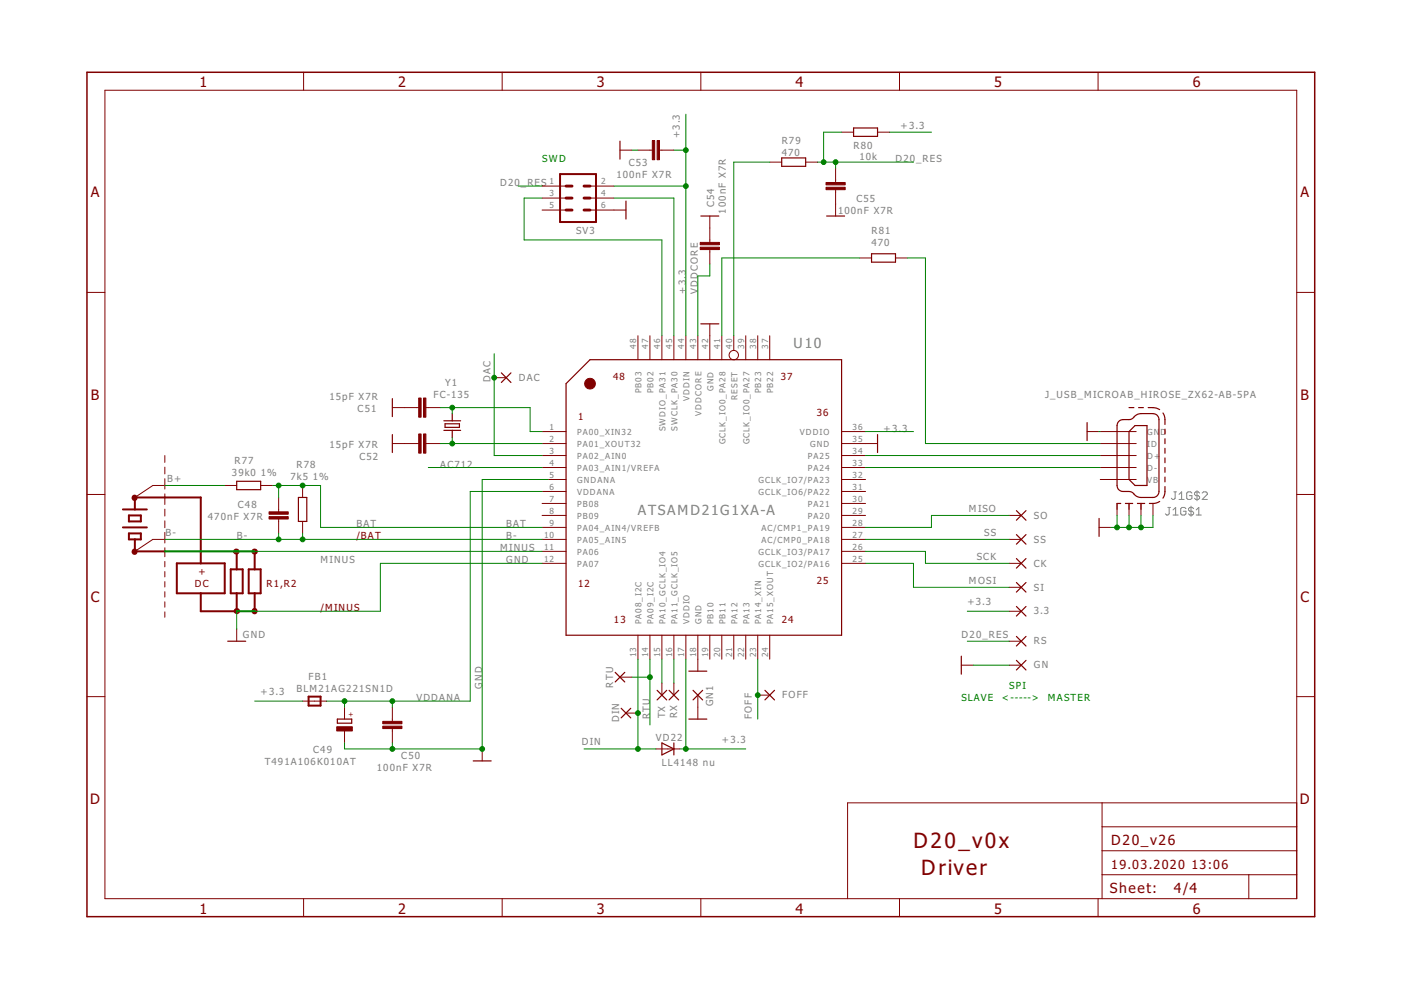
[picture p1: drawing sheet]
<svg xmlns="http://www.w3.org/2000/svg" width="297mm" height="210mm" viewBox="0 0 297 210" stroke-linecap="round" stroke-linejoin="round" font-family="sans-serif">
<g fill="none" stroke="#808080" stroke-width=".21">
<path d="M247.6 107.6h.6M247.9 107.6v1.3l-.3 .3h-.2l-.3-.3M248.7 109.2h1.1M248.7 108.1l.6-.5v1.6M248.9 104.3h.5M249.2 104.3v1.3l-.3 .3h-.3l-.3-.3M250 105.9h1.1M250 104.8l.5-.5v1.6M251.4 107.8l-.2-.2h-.6l-.3 .2v1.1l.3 .3h.6l.2-.3v-.5h-.5M252.5 107.3v2.2M252.7 104.5l-.3-.2h-.5l-.3 .2v1.1l.3 .3h.5l.3-.3v-.5h-.5M253.1 107.8l-.3-.2h-.5l-.3 .2v.3l.3 .3h.5l.3 .3v.2l-.3 .3h-.5l-.3-.3"/>
<path d="M253.6 109.2h1.1M253.6 108.1l.6-.5v1.6M253.8 104v2.2M254.3 104.5l-.2-.2h-.6l-.2 .2v.3l.2 .3h.6l.2 .3v.2l-.2 .3h-.6l-.2-.3M254.9 104.5l.3-.2h.5l.3 .2v.3l-1.1 1.1h1.1"/>
</g>
<g fill="none" stroke="#800000" stroke-width=".42">
<path d="M118.7 36.9h7.7v10.2h-7.7zM26.1 108h5M26.1 111.8h5M27.3 109.3h2.6v1.3h-2.6zM27.3 113.1h2.6v1.3h-2.6zM28.6 108v-2.5h14v13.9M28.6 114.4v2.5h6.3M37.5 119.4h10.1v6.4h-10.1zM50.2 116.9v3.8M54 116.9v3.8M42.6 125.8v3.8h7.6v-3.8M48.9 120.7h2.6v5.1h-2.6z"/>
<path d="M52.7 120.7h2.6v5.1h-2.6zM54 125.8v3.8M65.4 147.7h2.6v1.9h-2.6z"/>
</g>
<g fill="none" stroke="#800000" stroke-width=".21">
<path d="M22.2 19.1h252.7v171.4h-252.7zM64.4 15.3v3.8M106.5 15.3v3.8M148.6 15.3v3.8M190.7 15.3v3.8M232.8 15.3v3.8M114.9 39.5h5.1M125.1 39.5h5.1M131.4 31.8h2.6M135.3 31.8h3M139.8 31.8h3.1M163.2 34.4h2.5"/>
<path d="M170.8 34.4h2.6M177.2 35.6v3.1M178.4 28h2.6M186.1 28h2.5M114.9 42h5.1M114.9 44.5h5.1M125.1 42h5.1M125.1 44.5h7.6M150.5 45.8v5.6M150.5 52.9v3.1M177.2 40.2v5.6M182.2 54.7h2.6"/>
<path d="M189.9 54.7h2.5M18.4 62h3.8M135.3 71.2v5.1M137.8 71.2v5.1M140.3 71.2v5.1M142.9 71.2v5.1M145.4 71.2v5.1M148 71.2v5.1M150.5 68.7v7.6M153 71.2v5.1M155.6 71.2v3.1M158.1 71.2v5.1"/>
<path d="M160.7 71.2v5.1M163.2 71.2v5.1M274.9 62h3.8M34.9 96.6v1.4M34.9 99v1.5M83.2 86.4h5.6M83.2 94h5.6M90.3 86.4h3M90.3 94h3M104.8 80.1h2.5M114.9 94h5.1M114.9 91.5h5.1"/>
<path d="M114.9 96.6h5.1M114.9 99.1h5.1M178.4 94h7.7M178.4 91.5h5.1M178.4 96.6h5.1M178.4 99.1h5.1M230.5 91.5h2.5M233.3 94h7.6M233.3 91.5h7.6M233.3 96.6h7.6M233.3 99.1h7.6M18.4 104.8h3.8"/>
<path d="M34.9 101.5v2.2M34.9 104.7v2.3M34.9 107.9v1.5M34.9 110.4v1.5M34.9 112.9v2.2M34.9 116.1v1.9M34.9 119v1.2M34.9 102.9h-2.5l-3.8 2.6M34.9 114.4h-2.5l-3.8 2.5M47.6 102.9h2.6M55.3 102.9h2.5M59.1 105.5v3"/>
<path d="M59.1 110v3.1M64.2 102.9v2.6M64.2 110.6v2.5M114.9 114.4h5.1M114.9 109.3h5.1M114.9 119.4h5.1M114.9 111.8h5.1M114.9 116.9h5.1M114.9 104.2h5.1M114.9 101.7h5.1M114.9 106.7h5.1M178.4 114.4h5.1"/>
<path d="M178.4 109.3h5.1M178.4 119.4h5.1M178.4 111.8h5.1M178.4 116.9h5.1M178.4 104.2h5.1M178.4 101.7h5.1M178.4 106.7h5.1M214 114.4h2.5M214 109.3h2.5M214 119.4h2.5M233 111.8h2.6M233.3 101.7h7.6"/>
<path d="M236.8 106.7v2.6M239.4 106.7v2.6M241.9 106.7v2.6M244.5 106.7v2.6M274.9 104.8h3.8M34.9 121.2v1.1M34.9 123.3v1.2M34.9 125.5v1.1M34.9 127.6v1.1M34.9 129.7v1.2M50.2 133.4v2.6M135.3 134.7v5.1"/>
<path d="M137.8 134.7v5.1M140.3 134.7v5.1M142.9 134.7v5.1M145.4 134.7v5.1M148 134.7v7.6M150.5 134.7v5.1M153 134.7v5.1M155.6 134.7v5.1M158.1 134.7v5.1M160.7 134.7v5.1M163.2 134.7v5.1M214 124.5h2.5"/>
<path d="M214 129.6h2.5M214 136h2.5M18.4 147.7h3.8M64.2 148.7h5M73 149.9v2.6M73 155v2.5M83.2 149.9v3.1M83.2 154.5v3M102.2 158.8v2.5M131.4 143.6h2.6M132.7 151.2h2.6M139.1 158.8h5"/>
<path d="M140.3 144.8v2.6M142.9 144.8v2.6M148 147.4v5.1M160.7 147.4h2.5M203.8 141h2.6M214 141h2.5M274.9 147.7h3.8M233.7 170.2v20.3M233.7 175.3h41.2M274.9 170.2h-95.2v20.3M64.4 190.5v3.9M106.5 190.5v3.9"/>
<path d="M148.6 190.5v3.9M190.7 190.5v3.9M232.8 190.5v3.9M233.7 185.5h41.2M233.7 180.4h41.2M264.8 185.5v5"/>
<circle cx="155.6" cy="75.3" r=".99"/>
</g>
<path d="M28.5 105.5v.1M28.5 116.9v.1M50.1 116.9h.1M53.9 116.9h.1M50.2 129.6h.1M54 129.5v.1" fill="none" stroke="#800000" stroke-width="1.3"/>
<path d="M18.4 15.3h260.3v179.1h-260.3z" fill="none" stroke="#800000" stroke-width=".32"/>
<g fill="none" stroke="#800000" stroke-width=".25">
<path d="M131.4 29.9v3.8M165.7 33.5h5.1v1.8h-5.1zM181 27.1h5.1v1.8h-5.1zM132.7 42.6v3.8M148.6 45.8h3.8M175.3 45.8h3.8M184.8 53.8h5.1v1.8h-5.1zM106.3 79.1l2 2M108.3 79.1l-2 2M148.6 68.7h3.8M83.2 84.5v3.8M83.2 92.1v3.8"/>
<path d="M94.1 91.2h3.6M94.1 89.2h3.6M94.4 89.9h3v.7h-3zM95.9 87.7v1.5M95.9 91.2v1.6M120 81.3l5.1-5h53.3v58.4h-58.4zM186.1 92.1v3.8M230.5 89.6v3.8M237.1 89.5l.2-.3a2.64 2.64 0 0 1 2.1-.2l.5-.2 1.3-1 .7-.1 3.1 .1 .6 .6 .1 .6v15.5l-.4 .7-.8 .3h-2.9l-.7-.3-.7-.7a2.59 2.59 0 0 0-2.1-.3l-.5-.1-.5-.4-.3-.8v-12.7zM239.4 91.5l1.2-1.3h2.6v12.7h-2.6l-1.2-1.2zM239.4 86.4h1M241.4 86.4h1"/>
<path d="M243.4 86.4l1.4 .1 1.1 .3M246.6 87.6l.4 1v1.4M247 91v1M247 93v1.1M247 95.1v1M247 97.1v1M247 99.1v1M50.2 102h5.1v1.8h-5.1zM63.3 105.5h1.7v5.1h-1.7zM215.5 113.3l2 2.1M215.5 108.3l2 2M215.5 118.4l2 2.1"/>
<path d="M217.5 113.3l-2 2.1M217.5 108.3l-2 2M217.5 118.4l-2 2.1M233 109.9v3.8M236.8 106.7h.8M238.6 106.7h1.6M241.2 106.7h1.5M245.9 106.3l-1.1 .4h-1.1M247 103.2v1.4l-.4 1M247 101.2v1M48.3 136h3.8M203.8 139.1v3.8"/>
<path d="M215.5 123.5l2 2M215.5 128.6l2 2M215.5 134.9l2 2.1M217.5 123.5l-2 2M217.5 128.6l-2 2M217.5 134.9l-2 2.1M71.5 152.5h3.1v.8h-3.1zM130.4 142.6l2.1 2M131.7 150.2l2 2M132.5 142.6l-2.1 2M133.7 150.2l-2 2M139.3 146.4l2.1 2"/>
<path d="M140.3 157.5l2.6 1.3-2.6 1.3zM141.4 146.4l-2.1 2M141.9 146.4l2 2M142.9 157.5v2.6M143.9 146.4l-2 2M146 152.5h3.9M146 142.3h3.9M146.9 146.4l2.1 2M149 146.4l-2.1 2M162.2 146.4l2 2M164.2 146.4l-2 2M215.5 140l2 2"/>
<path d="M217.5 140l-2 2M100.3 161.3h3.8"/>
</g>
<g fill="#800000" stroke="#800000" stroke-width=".21">
<path d="M175.1 38.7h4.1v.5h-4.1z"/>
<path d="M175.1 39.7h4.1v.5h-4.1z"/>
<path d="M148.5 52.4h4v.5h-4z"/>
<path d="M148.5 51.4h4v.5h-4z"/>
<path d="M138.3 29.8h.5v4.1h-.5z"/>
<path d="M139.3 29.8h.5v4.1h-.5z"/>
<path d="M81.2 154h4v.5h-4z"/>
<path d="M81.2 153h4v.5h-4z"/>
<path d="M71.4 154.1h3.3v.9h-3.3z"/>
<path d="M88.8 84.4h.5v4.1h-.5z"/>
<path d="M89.8 84.4h.5v4.1h-.5z"/>
<path d="M88.8 92h.5v4.1h-.5z"/>
<path d="M89.8 92h.5v4.1h-.5z"/>
<path d="M57 109.5h4.1v.5h-4.1z"/>
<path d="M57 108.5h4.1v.5h-4.1z"/>
</g>
<path d="M120 39.5h1.3M123.8 39.5h1.3M120 44.5h1.3M120 42h1.3M123.8 44.5h1.3M123.8 42h1.3" fill="none" stroke="#800000" stroke-width=".61"/>
<circle cx="125.1" cy="81.3" r="1.15" fill="#800000" stroke="#800000" stroke-width=".21"/>
<g fill="none" stroke="#008000" stroke-width=".21">
<path d="M109.9 39.5h5M130.2 39.5h15.2M134 31.8h1.3M142.9 31.8h2.5M145.4 24.2v47M163.2 34.4h-7.6v36.8M173.4 34.4h20.3M177.2 34.4v1.2M178.4 28h-3.8v6.4M188.6 28h8.9M114.9 42h-3.8v8.9h29.2v20.3M130.2 42h12.7v29.2"/>
<path d="M150.5 56v2.5h-2.5v12.7M182.2 54.7h-29.2v16.5M192.4 54.7h3.8v39.3h37.1M104.8 75v21.6h10.1M90.8 99.1h24.1M93.3 86.4h19.1v5.1h2.5M93.3 94h21.6M95.9 86.4v1.3M95.9 92.8v1.2M183.5 91.5h10.2M183.5 99.1h49.8M183.5 96.6h49.8"/>
<path d="M233 91.5h.3M34.9 116.9h80M34.9 102.9h12.7M34.9 114.4h80M57.8 102.9h10.2v8.9h46.9M59.1 102.9v2.6M59.1 113.1v1.3M64.2 113.1v1.3M114.9 119.4h-34.3v10.2h-30.4v3.8M114.9 104.2h-15.2v44.5h-30.5M116.2 101.7h-14v57.1h-29.2v-1.3M183.5 119.4h10.2v5.1h20.3"/>
<path d="M183.5 116.9h12.7v2.5h17.8M183.5 114.4h30.5M214 109.3h-16.5v2.5h-14M236.8 109.3v2.5M239.4 109.3v2.5M241.9 109.3v2.5M244.5 109.3v2.5h-8.9M135.3 139.8v19M137.8 139.8v13.9M140.3 139.8v5M142.9 139.8v5M145.4 139.8v19"/>
<path d="M160.7 139.8v12.7M205.1 129.6h8.9M205.1 136h8.9M54 148.7h10.2M73 148.7v1.2M83.2 148.7v1.2M83.2 157.5v1.3M123.8 158.8h15.3M134 143.6h3.8M144.1 158.8h14M206.4 141h7.6"/>
</g>
<g fill="#008000" stroke="#008000" stroke-width=".21">
<circle cx="241.9" cy="111.8" r=".51"/>
<circle cx="239.4" cy="111.8" r=".51"/>
<circle cx="236.8" cy="111.8" r=".51"/>
<circle cx="83.2" cy="158.8" r=".51"/>
<circle cx="102.2" cy="158.8" r=".51"/>
<circle cx="59.1" cy="102.9" r=".51"/>
<circle cx="64.2" cy="102.9" r=".51"/>
<circle cx="135.3" cy="158.8" r=".51"/>
<circle cx="135.3" cy="151.2" r=".51"/>
<circle cx="145.4" cy="39.5" r=".51"/>
<circle cx="145.4" cy="31.8" r=".51"/>
<circle cx="145.4" cy="158.8" r=".51"/>
<circle cx="83.2" cy="148.7" r=".51"/>
<circle cx="73" cy="148.7" r=".51"/>
<circle cx="177.2" cy="34.4" r=".51"/>
<circle cx="174.6" cy="34.4" r=".51"/>
<circle cx="104.8" cy="80.1" r=".51"/>
<circle cx="59.1" cy="114.4" r=".51"/>
<circle cx="64.2" cy="114.4" r=".51"/>
<circle cx="160.7" cy="147.4" r=".51"/>
<circle cx="95.9" cy="94" r=".51"/>
<circle cx="95.9" cy="86.4" r=".51"/>
<circle cx="137.8" cy="143.6" r=".51"/>
</g>
<path d="M34.9 116.9h19.1M50.2 129.6h3.8" fill="none" stroke="#008000" stroke-width=".42"/>
<g font-size="5.4" fill="#800000">
<text x="193.7" y="179.7">D20_v0x</text>
<text x="195.3" y="185.5">Driver</text>
</g>
<g font-size="3.7" fill="#800000">
<text x="42.3" y="18.5">1</text>
<text x="84.4" y="18.5">2</text>
<text x="126.5" y="18.5">3</text>
<text x="168.7" y="18.5">4</text>
<text x="210.8" y="18.5">5</text>
<text x="252.9" y="18.5">6</text>
<text x="19.2" y="41.9">A</text>
<text x="275.7" y="41.9">A</text>
<text x="19.3" y="84.7">B</text>
<text x="275.8" y="84.7">B</text>
<text x="19.2" y="127.6">C</text>
<text x="275.7" y="127.6">C</text>
<text x="19.1" y="170.4">D</text>
<text x="275.6" y="170.4">D</text>
<text x="42.3" y="193.7">1</text>
<text x="84.4" y="193.7">2</text>
<text x="126.5" y="193.7">3</text>
<text x="168.7" y="193.7">4</text>
<text x="210.8" y="193.7">5</text>
<text x="252.9" y="193.7">6</text>
</g>
<g font-size="3.6" fill="#808080">
<text x="168.3" y="73.7">U10</text>
<text x="135.3" y="109.3">ATSAMD21G1XA-A</text>
</g>
<g font-size="3.6" fill="#800000">
<text x="235.6" y="179.1">D20_v26</text>
<text x="235.3" y="189.4">Sheet:</text>
<text x="248.9" y="189.3">4/4</text>
</g>
<g font-size="3.2" fill="#800000">
<text x="235.6" y="184.2">19.03.2020</text>
<text x="252.6" y="184.2">13:06</text>
</g>
<g font-size="2.5" fill="#808080">
<text x="144.1" y="29.3" transform="rotate(-90 144.1 29.3)">+3.3</text>
<text x="190.9" y="27.3">+3.3</text>
<text x="133.3" y="35.3">C53</text>
<text x="165.7" y="33.1">470</text>
<text x="165.7" y="30.6">R79</text>
<text x="181" y="31.6">R80</text>
<text x="182.2" y="33.9">10k</text>
<text x="189.9" y="34.4">D20_RES</text>
<text x="106.1" y="39.5">D20_RES</text>
<text x="130.7" y="37.8">100nF X7R</text>
<text x="151.4" y="43.9" transform="rotate(-90 151.4 43.9)">C54</text>
<text x="153.9" y="45.3" transform="rotate(-90 153.9 45.3)">100nF X7R</text>
<text x="177.7" y="45.4">100nF X7R</text>
<text x="181.6" y="42.9">C55</text>
<text x="122.1" y="49.6">SV3</text>
<text x="184.8" y="52.1">470</text>
<text x="184.8" y="49.6">R81</text>
<text x="145.4" y="62.3" transform="rotate(-90 145.4 62.3)">+3.3</text>
<text x="148" y="62.3" transform="rotate(-90 148 62.3)">VDDCORE</text>
<text x="94.4" y="81.9">Y1</text>
<text x="104" y="81" transform="rotate(-90 104 81)">DAC</text>
<text x="110" y="80.8">DAC</text>
<text x="69.9" y="84.8">15pF X7R</text>
<text x="75.8" y="87.3">C51</text>
<text x="91.9" y="84.4">FC-135</text>
<text x="221.6" y="84.4">J_USB_MICROAB_HIROSE_ZX62-AB-5PA</text>
<text x="69.9" y="94.9">15pF X7R</text>
<text x="187.3" y="91.5">+3.3</text>
<text x="49.2" y="100.9">39k0</text>
<text x="49.7" y="98.4">R77</text>
<text x="55.3" y="100.9">1%</text>
<text x="61.6" y="101.7">7k5</text>
<text x="62.9" y="99.1">R78</text>
<text x="66.3" y="101.7">1%</text>
<text x="76.2" y="97.5">C52</text>
<text x="93.4" y="99.1">AC712</text>
<text x="35.5" y="102.2">B+</text>
<text x="50.4" y="107.6">C48</text>
<text x="35.1" y="113.6">B-</text>
<text x="44.1" y="110.2">470nF X7R</text>
<text x="75.6" y="111.8">BAT</text>
<text x="107.3" y="111.8">BAT</text>
<text x="205.4" y="108.5">MISO</text>
<text x="208.6" y="113.6">SS</text>
<text x="219.2" y="110">SO</text>
<text x="50.2" y="114.4">B-</text>
<text x="68" y="119.4">MINUS</text>
<text x="106.1" y="116.9">MINUS</text>
<text x="107.3" y="119.4">GND</text>
<text x="107.3" y="114.4">B-</text>
<text x="207.1" y="118.7">SCK</text>
<text x="219.2" y="115">SS</text>
<text x="205.4" y="123.8">MOSI</text>
<text x="219.2" y="125.2">SI</text>
<text x="219.2" y="120.1">CK</text>
<text x="205.1" y="128.3">+3.3</text>
<text x="219.2" y="130.3">3.3</text>
<text x="51.5" y="135.2">GND</text>
<text x="203.9" y="135.2">D20_RES</text>
<text x="219.2" y="136.6">RS</text>
<text x="219.2" y="141.7">GN</text>
<text x="55.3" y="147.4">+3.3</text>
<text x="62.9" y="146.7">BLM21AG221SN1D</text>
<text x="65.4" y="144.2">FB1</text>
<text x="88.3" y="148.6">VDDANA</text>
<text x="102.2" y="146.1" transform="rotate(-90 102.2 146.1)">GND</text>
<text x="130" y="145.8" transform="rotate(-90 130 145.8)">RTU</text>
<text x="151.2" y="149.8" transform="rotate(-90 151.2 149.8)">GN1</text>
<text x="165.9" y="148.1">FOFF</text>
<text x="131.3" y="153.1" transform="rotate(-90 131.3 153.1)">DIN</text>
<text x="137.8" y="152.5" transform="rotate(-90 137.8 152.5)">RTU</text>
<text x="141" y="152.3" transform="rotate(-90 141 152.3)">TX</text>
<text x="143.6" y="152.3" transform="rotate(-90 143.6 152.3)">RX</text>
<text x="159.4" y="152.5" transform="rotate(-90 159.4 152.5)">FOFF</text>
<text x="66.4" y="159.6">C49</text>
<text x="85.1" y="161">C50</text>
<text x="123.3" y="158">DIN</text>
<text x="139.1" y="157">VD22</text>
<text x="153" y="157.5">+3.3</text>
<text x="56.1" y="162.1">T491A106K010AT</text>
<text x="79.9" y="163.5">100nF X7R</text>
<text x="140.3" y="162.4">LL4148 nu</text>
</g>
<g font-size="2.5" fill="#008000">
<text x="114.9" y="34.4">SWD</text>
<text x="203.8" y="148.6">SLAVE</text>
<text x="212.4" y="148.6">&lt;-----&gt;</text>
<text x="214" y="146.1">SPI</text>
<text x="222.2" y="148.6">MASTER</text>
</g>
<g font-size="2.5" fill="#800000">
<text x="130" y="80.6">48</text>
<text x="165.6" y="80.6">37</text>
<text x="122.6" y="89">1</text>
<text x="173.2" y="88.2">36</text>
<text x="75.6" y="114.4">/BAT</text>
<text x="41.3" y="124.5">DC</text>
<text x="42.1" y="121.9">+</text>
<text x="56.5" y="124.5">R1,R2</text>
<text x="122.6" y="124.5">12</text>
<text x="173.2" y="123.8">25</text>
<text x="68" y="129.6">/MINUS</text>
<text x="130.2" y="132.1">13</text>
<text x="165.7" y="132.1">24</text>
</g>
<g font-size="2.1" fill="#808080">
<text x="116.5" y="39.1">1</text>
<text x="116.5" y="41.6">3</text>
<text x="127.4" y="39.1">2</text>
<text x="127.4" y="41.6">4</text>
<text x="116.5" y="44.2">5</text>
<text x="127.4" y="44.2">6</text>
<text x="134.9" y="73.9" transform="rotate(-90 134.9 73.9)">48</text>
<text x="137.4" y="73.9" transform="rotate(-90 137.4 73.9)">47</text>
<text x="140" y="73.9" transform="rotate(-90 140 73.9)">46</text>
<text x="142.5" y="73.9" transform="rotate(-90 142.5 73.9)">45</text>
<text x="145.1" y="73.9" transform="rotate(-90 145.1 73.9)">44</text>
<text x="147.6" y="73.9" transform="rotate(-90 147.6 73.9)">43</text>
<text x="150.1" y="73.9" transform="rotate(-90 150.1 73.9)">42</text>
<text x="152.7" y="73.9" transform="rotate(-90 152.7 73.9)">41</text>
<text x="155.2" y="73.9" transform="rotate(-90 155.2 73.9)">40</text>
<text x="157.8" y="73.9" transform="rotate(-90 157.8 73.9)">39</text>
<text x="160.3" y="73.9" transform="rotate(-90 160.3 73.9)">38</text>
<text x="162.8" y="73.9" transform="rotate(-90 162.8 73.9)">37</text>
<text x="136" y="83.4" transform="rotate(-90 136 83.4)">PB03</text>
<text x="138.6" y="83.4" transform="rotate(-90 138.6 83.4)">PB02</text>
<text x="151.3" y="82.9" transform="rotate(-90 151.3 82.9)">GND</text>
<text x="161.4" y="83.4" transform="rotate(-90 161.4 83.4)">PB23</text>
<text x="164" y="83.4" transform="rotate(-90 164 83.4)">PB22</text>
<text x="146.2" y="85" transform="rotate(-90 146.2 85)">VDDIN</text>
<text x="148.7" y="88.1" transform="rotate(-90 148.7 88.1)">VDDCORE</text>
<text x="156.3" y="84.8" transform="rotate(-90 156.3 84.8)">RESET</text>
<text x="116.5" y="91.2">1</text>
<text x="116.5" y="93.7">2</text>
<text x="122.4" y="92.3">PA00_XIN32</text>
<text x="122.4" y="94.8">PA01_XOUT32</text>
<text x="141.1" y="91.5" transform="rotate(-90 141.1 91.5)">SWDIO_PA31</text>
<text x="143.6" y="91.3" transform="rotate(-90 143.6 91.3)">SWCLK_PA30</text>
<text x="153.8" y="94.2" transform="rotate(-90 153.8 94.2)">GCLK_IO0_PA28</text>
<text x="158.9" y="94.2" transform="rotate(-90 158.9 94.2)">GCLK_IO0_PA27</text>
<text x="169.6" y="92.3">VDDIO</text>
<text x="171.8" y="94.8">GND</text>
<text x="180.8" y="93.7">35</text>
<text x="180.8" y="91.2">36</text>
<text x="243.2" y="94.8">ID</text>
<text x="243.2" y="92.3">GN</text>
<text x="246.1" y="92.3">D</text>
<text x="116.5" y="96.2">3</text>
<text x="116.5" y="98.8">4</text>
<text x="116.5" y="101.3">5</text>
<text x="122.4" y="97.3">PA02_AIN0</text>
<text x="122.4" y="99.9">PA03_AIN1/VREFA</text>
<text x="171.3" y="99.9">PA24</text>
<text x="171.3" y="97.3">PA25</text>
<text x="180.8" y="101.3">32</text>
<text x="180.8" y="98.8">33</text>
<text x="180.8" y="96.2">34</text>
<text x="243.2" y="99.9">D-</text>
<text x="243.2" y="97.3">D+</text>
<text x="116.5" y="103.8">6</text>
<text x="116.5" y="106.4">7</text>
<text x="122.4" y="105">VDDANA</text>
<text x="122.4" y="107.5">PB08</text>
<text x="122.4" y="102.4">GNDANA</text>
<text x="160.8" y="105">GCLK_IO6/PA22</text>
<text x="160.8" y="102.4">GCLK_IO7/PA23</text>
<text x="171.3" y="107.5">PA21</text>
<text x="180.8" y="103.8">31</text>
<text x="180.8" y="106.4">30</text>
<text x="243.2" y="102.4">VB</text>
<text x="116.5" y="111.5">9</text>
<text x="116.5" y="108.9">8</text>
<text x="122.4" y="112.6">PA04_AIN4/VREFB</text>
<text x="122.4" y="110">PB09</text>
<text x="161.4" y="112.6">AC/CMP1_PA19</text>
<text x="171.3" y="110">PA20</text>
<text x="180.8" y="111.5">28</text>
<text x="180.8" y="108.9">29</text>
<text x="115.4" y="114">10</text>
<text x="115.4" y="116.5">11</text>
<text x="115.4" y="119.1">12</text>
<text x="122.4" y="115.1">PA05_AIN5</text>
<text x="122.4" y="117.7">PA06</text>
<text x="160.8" y="117.7">GCLK_IO3/PA17</text>
<text x="161.4" y="115.1">AC/CMP0_PA18</text>
<text x="180.8" y="119.1">25</text>
<text x="180.8" y="116.5">26</text>
<text x="180.8" y="114">27</text>
<text x="122.4" y="120.2">PA07</text>
<text x="160.8" y="120.2">GCLK_IO2/PA16</text>
<text x="136" y="132.3" transform="rotate(-90 136 132.3)">PA08_I2C</text>
<text x="138.6" y="132.3" transform="rotate(-90 138.6 132.3)">PA09_I2C</text>
<text x="141.1" y="132.3" transform="rotate(-90 141.1 132.3)">PA10_GCLK_IO4</text>
<text x="143.6" y="132.3" transform="rotate(-90 143.6 132.3)">PA11_GCLK_IO5</text>
<text x="146.2" y="132.3" transform="rotate(-90 146.2 132.3)">VDDIO</text>
<text x="148.7" y="132.3" transform="rotate(-90 148.7 132.3)">GND</text>
<text x="151.3" y="132.3" transform="rotate(-90 151.3 132.3)">PB10</text>
<text x="153.8" y="132.3" transform="rotate(-90 153.8 132.3)">PB11</text>
<text x="156.3" y="132.3" transform="rotate(-90 156.3 132.3)">PA12</text>
<text x="158.9" y="132.3" transform="rotate(-90 158.9 132.3)">PA13</text>
<text x="161.4" y="132.3" transform="rotate(-90 161.4 132.3)">PA14_XIN</text>
<text x="164" y="132.3" transform="rotate(-90 164 132.3)">PA15_XOUT</text>
<text x="134.9" y="139.3" transform="rotate(-90 134.9 139.3)">13</text>
<text x="137.4" y="139.3" transform="rotate(-90 137.4 139.3)">14</text>
<text x="140" y="139.3" transform="rotate(-90 140 139.3)">15</text>
<text x="142.5" y="139.3" transform="rotate(-90 142.5 139.3)">16</text>
<text x="145.1" y="139.3" transform="rotate(-90 145.1 139.3)">17</text>
<text x="147.6" y="139.3" transform="rotate(-90 147.6 139.3)">18</text>
<text x="150.1" y="139.3" transform="rotate(-90 150.1 139.3)">19</text>
<text x="152.7" y="139.3" transform="rotate(-90 152.7 139.3)">20</text>
<text x="155.2" y="139.3" transform="rotate(-90 155.2 139.3)">21</text>
<text x="157.8" y="139.3" transform="rotate(-90 157.8 139.3)">22</text>
<text x="160.3" y="139.3" transform="rotate(-90 160.3 139.3)">23</text>
<text x="162.8" y="139.3" transform="rotate(-90 162.8 139.3)">24</text>
</g>
<text font-size="1.8" fill="#800000" x="74.9" y="152" transform="rotate(-90 74.9 152)">+</text>
</svg>
